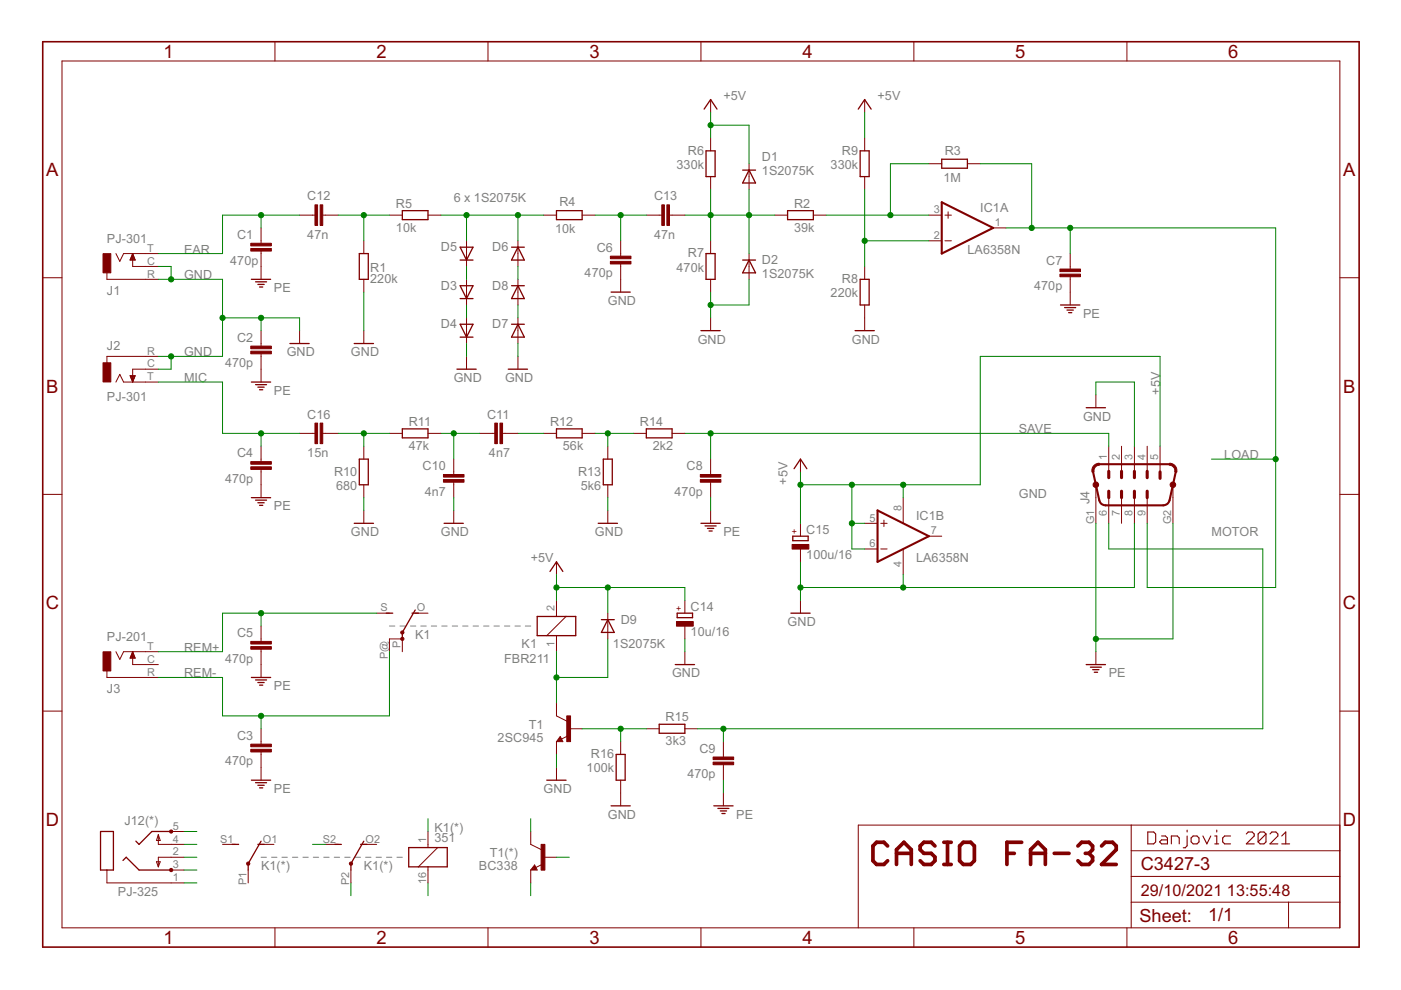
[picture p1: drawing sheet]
<svg xmlns="http://www.w3.org/2000/svg" width="297mm" height="210mm" viewBox="0 0 297 210" stroke-linecap="round" stroke-linejoin="round" font-family="sans-serif">
<g fill="none" stroke="#808080" stroke-width=".21">
<path d="M82.6 132.7h1.1M84.8 132.7h1.1M87 132.7h1.2M89.2 132.7h1.2M91.4 132.7h1.2M93.7 132.7h1.1M95.9 132.7h1.1M98.1 132.7h1.1M100.3 132.7h1.2M102.5 132.7h1.2M104.7 132.7h1.2M107 132.7h1.1"/>
<path d="M109.2 132.7h1.1M111.4 132.7h1.1M55.4 181.8h1.1M57.6 181.8h1.1M59.8 181.8h1.1M62 181.8h1.1M64.2 181.8h1.2M66.4 181.8h1.2M68.6 181.8h1.2M70.9 181.8h1.1M73.1 181.8h1.1M75.3 181.8h1.1"/>
<path d="M77.5 181.8h1.2M79.7 181.8h1.2M81.9 181.8h1.2M84.2 181.8h1.1"/>
</g>
<g fill="none" stroke="#800000" stroke-width=".23">
<path d="M243.4 176.4h1.2l.4 .4v1.7l-.4 .4h-1.2zM246.3 177.2h.8l.4 .5v1.2h-1.2l-.4-.4 .4-.4h1.2M248.3 178.9v-1.7h1.3l.4 .5v1.2M251.7 177.2v2.1l-.4 .4h-.4M251.7 176v.4M252.5 177.7l.5-.5h.8l.4 .5v.8l-.4 .4h-.8l-.5-.4zM255 177.2l.9 1.7 .8-1.7M257.6 178.9h.8M257.6 177.2h.4v1.7M258 176v.4M260.9 177.2h-1.2l-.5 .5v.8l.5 .4h1.2M264.2 176.8l.4-.4h.9l.4 .4v.4l-1.7 1.7h1.7"/>
<path d="M268.4 176.8v1.7l-.4 .4h-.8l-.5-.4M268.4 176.8l-.4-.4h-.8l-.5 .4v1.7M268.4 176.8l-1.7 1.7M269.3 176.8l.4-.4h.8l.4 .4v.4l-1.6 1.7h1.6M271.8 178.9h1.6M271.8 177.2l.8-.8v2.5"/>
</g>
<g fill="none" stroke="#800000" stroke-width=".78">
<path d="M188.2 179.4l-.8-.8h-1.6l-.7 .8v3.1l.7 .8h1.6l.8-.8M198.2 179.4l-.8-.8h-1.5l-.8 .8v.7l.8 .8h1.5l.8 .8v.8l-.8 .8h-1.5l-.8-.8M200.1 178.6h1.6M200.9 178.6v4.7M204.2 178.6h1.6l.8 .8v3.1l-.8 .8h-1.6l-.7-.8v-3.1zM216.6 178.6h-3.1v4.7M228.5 179.4l.8-.8h1.6l.7 .8v.7l-.7 .8M233.6 179.4l.7-.8h1.6l.8 .8v.7l-3.1 3.2h3.1M190.1 183.3v-3.2l1.5-1.5 1.6 1.5v3.2M190.1 180.9h3.1M200.1 183.3h1.6M213.5 180.9h1.6"/>
<path d="M218.5 180.9h3.1M218.5 183.3v-3.2l1.6-1.5 1.5 1.5v3.2M223.5 180.9h3.2M230.1 180.9h.8M230.9 180.9l.7 .8v.8l-.7 .8h-1.6l-.8-.8"/>
</g>
<g fill="none" stroke="#800000" stroke-width=".21">
<path d="M13.1 12.9h271v183.8h-271zM58.3 8.8v4.1M103.5 8.8v4.1M148.6 8.8v4.1M193.8 8.8v4.1M238.9 8.8v4.1M150.7 21.1v2.7M150.7 29.3v2.7M150.7 37.4v2.8M158.8 34.7v5.5M183.3 21.1v2.7M183.3 29.3v2.7"/>
<path d="M183.3 37.4v2.8M196.9 34.7h2.8M205.1 34.7h2.7M9.1 58.9h4M22.7 57.8v1.4h10.9M24.6 53.8l.8 1.6 .8-1.6h7.4M27.6 55.1h1.1M27.6 55h1M27.7 54.8h.9M27.7 54.7h.8M27.8 54.6h.6M27.9 54.4h.5"/>
<path d="M27.9 54.3h.4M28 54.2h.3M28 54h.2M28.1 53.9h.1M28.1 53.8h.1M28.1 53.8v2.7h5.5M28.1 53.8l.6 1.3h-1.1zM55.4 48.3v3.3M55.4 53.2v6M63.5 45.6h3.3M68.4 45.6h3.3M77.1 51.1v2.7"/>
<path d="M77.1 59.2v2.7M82.6 45.6h2.7M90.7 45.6h2.8M98.9 51.1v5.4M98.9 59.2v5.5M109.8 51.1v5.4M109.8 59.2v5.5M115.3 45.6h2.7M123.4 45.6h2.8M131.6 51.1v3.2M131.6 55.9v6M137 45.6h3.3"/>
<path d="M141.9 45.6h3.3M150.7 51.1v2.7M150.7 59.2v2.7M158.8 53.8v5.4M164.3 45.6h2.7M172.4 45.6h2.8M183.3 56.5v2.7M196.9 45.6h2.8M196.9 51.1h2.8M200.3 45.6h1.4M200.3 51.1h1.4M201 44.9v1.4"/>
<path d="M210.6 48.3h2.7M226.9 53.8v3.2M226.9 58.7v6M284.1 58.9h4.1M27.6 79.7h1.1l-.6 1.3zM27.6 79.7h1M27.7 79.8h.9M27.7 80h.8M33.6 75.6h-10.9v1.3M33.6 78.3h-5.5v2.7M55.4 70.1v3.3M55.4 75v6"/>
<path d="M63.5 70.1v2.7M77.1 70.1v2.7M98.9 67.4v5.4M98.9 75.6v2.7M109.8 67.4v5.4M109.8 75.6v2.7M150.7 67.4v2.7M183.3 64.7v5.4M24.6 81l.8-1.6 .8 1.6h7.4M27.8 80.1h.7M27.8 80.2h.6M27.9 80.4h.5"/>
<path d="M27.9 80.5h.4M28 80.6h.3M28 80.8h.2M28.1 80.9h.1M55.4 94.6v3.3M55.4 99.5v6M63.5 91.9h3.3M68.4 91.9h3.3M77.1 94.6v2.7M82.6 91.9h2.7M90.7 91.9h2.8M96.2 97.3v3.3"/>
<path d="M101.6 91.9h3.3M106.5 91.9h3.3M115.3 91.9h2.7M123.4 91.9h2.8M128.9 94.6v2.7M134.3 91.9h2.7M142.5 91.9h2.7M150.7 97.3v3.3M169.7 97.3v2.8M232.3 83.7v2.7M235.1 94.6v5.5M237.8 94.6v5.5"/>
<path d="M240.5 94.6v5.5M243.2 94.6v5.5M246 94.6v5.5M9.1 104.8h4M77.1 102.8v2.7M77.1 108.2v2.8M96.2 102.2v3.3M96.2 108.2v2.8M118 119.1v2.7M128.9 102.8v2.7M128.9 108.2v2.8M150.7 102.2v3.3"/>
<path d="M150.7 108.2v2.8M169.7 111v2.7M169.7 116.4v2.7M183.3 111h2.8M183.3 116.4h2.8M186.7 111h1.4M186.7 116.4h1.4M187.4 110.3v1.3M191.5 105.5v5.5M191.5 116.4v5.4M196.9 113.7h2.8M232.3 102.8v8.2"/>
<path d="M235.1 105.5v5.5M237.8 105.5v5.5M240.5 105.5v5.5M243.2 105.5v5.5M248.7 102.8v8.2M284.1 104.8h4.1M24.6 138.2l.8 1.6 .8-1.6h7.4M27.6 139.5h1M27.7 139.3h.9M27.7 139.2h.8M27.8 139.1h.7M27.8 138.9h.6"/>
<path d="M27.9 138.8h.5M27.9 138.7h.4M28 138.6h.3M28 138.4h.2M28.1 138.3h.1M28.1 138.2v2.7h5.5M28.1 138.2l.6 1.4h-1.1zM55.4 132.7v3.3M55.4 137.6v6M79.9 130h2.7M82.6 138.2v-2.7h2.7v2.7M88 130h2.7"/>
<path d="M118 127.3v3.4M118 134.8v3.4M120 130.7l-4.1 4.1M128.9 130v5.5M145.2 127.3v2.7M145.2 132.7v2.8M145.2 138.2v2.7M169.7 127.3v2.7M232.3 138.2v2.7M9.1 150.8h4M22.7 142.3v1.3h10.9M55.4 154.5v3.3"/>
<path d="M55.4 159.4v6M118 149.1v2.7l2.2 1.1M118 157.2v2.8M118.8 156.1l.5 1.1h-1.3zM120.4 156l-1.4 .7M120.7 154.5h2.7M131.6 157.2v2.8M137 154.5h2.8M145.2 154.5h2.7M153.4 157.2v3.3M284.1 150.8h4.1M33.6 177v2h5.4"/>
<path d="M33.6 177l.4 1.2h-.8zM36.3 176.3h2.7M47.2 179h2.7M55.4 179h2.7M69 179h2.7M77.1 179h2.8M90.7 176.3v3.4M92.8 179.7l-4.1 4.1M112.5 176.3v2.7l2.2 1.1M118 162.7v2.7M131.6 165.4v5.5M153.4 162.1v3.3"/>
<path d="M153.4 168.1v2.8M239.8 174.9v21.8M284.1 174.9h-102.1v21.8M22.7 184.5v2.7h16.3M33.2 182.7h.8l-.4 1.1zM36.3 184.5h2.7M39 181.8h-5.4v2M52.6 184.5v2.7M58.3 196.7v4.1M74.4 184.5v2.7M90.7 183.8v3.4M103.5 196.7v4.1"/>
<path d="M112.5 184.5v2.7M113.3 183.4l.6 1.1h-1.4zM114.9 183.3l-1.3 .6M115.3 181.8h2.7M148.6 196.7v4.1M193.8 196.7v4.1M238.9 196.7v4.1M239.8 191.3h44.3M239.8 185.8h44.3M239.8 180.4h44.3M273.2 191.3v5.4"/>
</g>
<g fill="#800000" stroke="#800000" stroke-width=".21">
<path d="M53.2 51.6h4.3v.5h-4.3z"/>
<path d="M53.2 52.7h4.3v.5h-4.3z"/>
<path d="M53.2 73.4h4.3v.5h-4.3z"/>
<path d="M53.2 74.5h4.3v.5h-4.3z"/>
<path d="M53.2 157.8h4.3v.5h-4.3z"/>
<path d="M53.2 158.9h4.3v.5h-4.3z"/>
<path d="M53.2 97.9h4.3v.5h-4.3z"/>
<path d="M53.2 99h4.3v.5h-4.3z"/>
<path d="M53.2 136h4.3v.5h-4.3z"/>
<path d="M53.2 137.1h4.3v.5h-4.3z"/>
<path d="M129.4 54.3h4.4v.6h-4.4z"/>
<path d="M129.4 55.4h4.4v.6h-4.4z"/>
<path d="M224.7 57h4.4v.6h-4.4z"/>
<path d="M224.7 58.1h4.4v.6h-4.4z"/>
<path d="M148.5 100.6h4.3v.6h-4.3z"/>
<path d="M148.5 101.7h4.3v.5h-4.3z"/>
<path d="M151.2 160.5h4.4v.6h-4.4z"/>
<path d="M151.2 161.6h4.4v.5h-4.4z"/>
<path d="M94 100.6h4.4v.6h-4.4z"/>
<path d="M94 101.7h4.4v.5h-4.4z"/>
<path d="M106 89.7h.6v4.4h-.6z"/>
<path d="M104.9 89.7h.6v4.4h-.6z"/>
<path d="M66.8 43.4h.5v4.4h-.5z"/>
<path d="M67.9 43.4h.5v4.4h-.5z"/>
<path d="M140.3 43.4h.6v4.4h-.6z"/>
<path d="M141.4 43.4h.5v4.4h-.5z"/>
<path d="M120.2 151.8h.8v5.4h-.8z"/>
<path d="M143.4 131.8h3.6v1h-3.6z"/>
<path d="M167.9 115.4h3.6v1h-3.6z"/>
<path d="M66.8 89.7h.5v4.4h-.5z"/>
<path d="M67.9 89.7h.5v4.4h-.5z"/>
<path d="M21.8 53.8h1.7v4h-1.7z"/>
<path d="M21.8 76.9h1.7v4.1h-1.7z"/>
<path d="M21.8 138.2h1.7v4.1h-1.7z"/>
<path d="M114.7 179h.8v5.5h-.8z"/>
</g>
<g fill="none" stroke="#800000" stroke-width=".28">
<path d="M149.3 23.1l1.4-2 1.3 2M149.7 32h1.9v5.4h-1.9zM157.5 36.1h2.7M158.8 36.1l1.4 2.7h-2.7zM182 23.1l1.3-2 1.4 2M182.4 32h1.9v5.4h-1.9zM199.7 33.8h5.4v1.9h-5.4zM53.3 59.2h4.1M54.2 59.8h2.3M76.2 53.8h1.9v5.4h-1.9zM85.3 44.7h5.4v1.9h-5.4zM97.6 55.1h2.7"/>
<path d="M97.6 52.4h2.7l-1.4 2.7zM108.5 52.4h2.7M109.8 52.4l1.4 2.7h-2.7zM118 44.7h5.4v1.9h-5.4zM149.7 53.8h1.9v5.4h-1.9zM157.5 55.1h2.7M158.8 55.1l1.4 2.7h-2.7zM167 44.7h5.4v1.9h-5.4zM182.4 59.2h1.9v5.5h-1.9zM54.7 60.3h1.3M55 60.9h.7M61.5 72.8h4.1"/>
<path d="M75.1 72.8h4.1M96.9 78.3h4.1M97.6 60.6h2.7l-1.4 2.7zM97.6 63.3h2.7M97.6 68.7h2.7l-1.4 2.8zM97.6 71.5h2.7M107.8 78.3h4M108.5 60.6h2.7M108.5 68.7h2.7M109.8 60.6l1.4 2.7h-2.7zM109.8 68.7l1.4 2.8h-2.7zM129.6 61.9h4"/>
<path d="M148.6 70.1h4.1M181.3 70.1h4.1M224.9 64.7h4M225.7 65.2h2.4M226.2 65.7h1.4M226.6 66.3h.6M53.3 81h4.1M54.2 81.6h2.3M54.7 82.1h1.3M55 82.6h.7M76.2 97.3h1.9v5.5h-1.9zM85.3 90.9h5.4v1.9h-5.4z"/>
<path d="M118 90.9h5.4v1.9h-5.4zM127.9 97.3h1.9v5.5h-1.9zM137 90.9h5.5v1.9h-5.5zM168.4 99.4l1.3-2.1 1.4 2.1M230.3 86.4h4.1M53.3 105.5h4.1M54.2 106h2.3M54.7 106.6h1.3M55 107.1h.7M75.1 111h4.1M94.1 111h4.1M126.8 111h4.1"/>
<path d="M148.6 111h4.1M149.5 111.5h2.3M150 112h1.3M150.3 112.6h.7M168.1 113.7h3.2v.9h-3.2zM81.9 130h1.4M87.4 130h1.3M88 129.3l-2.7 4.8v1.4M113.9 130.7h8.2v4.1h-8.2zM116.6 121.2l1.4-2.1 1.3 2.1M127.5 131.4h2.7M128.9 131.4l1.3 2.7h-2.7z"/>
<path d="M143.6 130h3.2v1h-3.2zM167.7 130h4.1M53.3 143.6h4.1M54.2 144.2h2.3M54.7 144.7h1.3M55 145.3h.7M118.8 156.7l-.1 .3h.4l-.3-.6-.5 .7h.8M130.6 160h1.9v5.4h-1.9zM139.8 153.6h5.4v1.9h-5.4zM143.2 140.9h4.1M230.3 140.9h4.1M231.2 141.5h2.3"/>
<path d="M231.7 142h1.3M232 142.5h.7M21.3 176.3h2.7v8.2h-2.7zM36.3 176.3h-4.1l-2.7 2.7-.7-.6M49.2 179h1.4M53.3 165.4h4.1M54.2 165.9h2.3M54.7 166.5h1.3M54.7 179h1.3M55 167h.7M55.4 178.4l-2.8 4.7v1.4M71 179h1.4"/>
<path d="M76.5 179h1.3M77.1 178.4l-2.7 4.7v1.4M86.7 179.7h8.1v4.1h-8.1zM115.9 165.4h4.1M129.6 170.9h4M151.3 170.9h4.1M152.2 171.4h2.3M152.7 171.9h1.4M153.1 172.5h.6M26.1 182.4l.7-.6 2.7 2.7h6.8M113.3 183.9l-.1 .3h.4l-.3-.5-.5 .6h.8"/>
</g>
<path d="M199.7 42.9l10.9 5.4-10.9 5.5zM233.1 98.4h14.8M186.1 108.2l10.8 5.5-10.8 5.4zM231.8 100.1l1.4 6.3 .3 .4 .9 .3h12.2l.6-.1 .5-.4 .3-.5 1.3-6" fill="none" stroke="#800000" stroke-width=".44"/>
<g fill="#800000" stroke="#800000" stroke-width=".21">
<path d="M247.9 98.2a1.55 1.55 0 0 1 1.6 1.9l-.4-.1-.2-.8-.4-.4-.6-.2z" fill-rule="evenodd"/>
<path d="M232 98.7l.6-.4 .5-.1v.4l-.6 .2-.4 .4-.1 .8-.5 .1 .1-.8z" fill-rule="evenodd"/>
<circle cx="85.3" cy="135.5" r=".35"/>
<circle cx="85.3" cy="134.1" r=".35"/>
<circle cx="248.7" cy="102.8" r=".6"/>
<circle cx="232.3" cy="102.8" r=".6"/>
<circle cx="52.6" cy="183.1" r=".35"/>
<circle cx="74.4" cy="183.1" r=".35"/>
<circle cx="36.3" cy="184.5" r=".35"/>
<circle cx="36.3" cy="176.3" r=".35"/>
</g>
<path d="M9.1 8.8h279.1v192h-279.1z" fill="none" stroke="#800000" stroke-width=".34"/>
<path d="M235.1 99.9v1.4M237.8 99.9v1.4M240.5 99.9v1.4M243.2 99.9v1.4M235.1 104.1v1.4M237.8 104.1v1.4M240.5 104.1v1.4M243.2 104.1v1.4M246 100.1v1.3" fill="none" stroke="#800000" stroke-width=".66"/>
<g fill="none" stroke="#008000" stroke-width=".21">
<path d="M150.7 23.8v5.5M150.7 26.5h8.1v8.2M183.3 23.8v5.5M196.9 34.7h-8.1v10.9M207.8 34.7h10.9v13.6M33.6 59.2h13.6v16.4h-13.6M33.6 56.5h2.7v2.7M55.4 45.6v2.7M63.5 45.6h-16.3v8.2h-13.6M71.7 45.6h10.9M77.1 45.6v5.5M93.5 45.6h21.8"/>
<path d="M98.9 45.6v5.5M98.9 56.5v2.7M109.8 45.6v5.5M109.8 56.5v2.7M126.2 45.6h10.8M131.6 45.6v5.5M145.2 45.6h19.1M150.7 40.2v10.9M158.8 59.2v5.5h-8.1M158.8 40.2v13.6M175.2 45.6h21.7M183.3 40.2v16.3"/>
<path d="M183.3 51.1h13.6M213.3 48.3h57.2v76.3h-27.3v-13.6M226.9 48.3v5.5M36.3 75.6v2.7h-2.7M47.2 67.4h16.3v2.7M55.4 67.4v2.7M77.1 61.9v8.2M98.9 64.7v2.7M98.9 72.8v2.8M109.8 64.7v2.7M109.8 72.8v2.8M150.7 61.9v5.5"/>
<path d="M33.6 81h13.6v10.9h16.3M55.4 91.9v2.7M71.7 91.9h10.9M77.1 91.9v2.7M93.5 91.9h8.1M96.2 91.9v5.4M109.8 91.9h5.5M126.2 91.9h8.1M128.9 91.9v2.7M145.2 91.9h89.9v2.7M150.7 91.9v5.4M232.3 83.7v-2.7h8.2v13.6"/>
<path d="M246 94.6v-19h-38.2v27.2h-38.1M256.9 97.3h13.6M77.1 105.5v2.7M96.2 105.5v2.7M128.9 105.5v2.7M150.7 105.5v2.7M169.7 100.1v10.9M169.7 119.1v8.2M180.6 102.8v13.6h2.7M180.6 111h2.7M191.5 102.8v2.7M232.3 111v27.2"/>
<path d="M235.1 111v5.4h32.6v38.1h-119.8M240.5 111v13.6h-70.8M248.7 111v24.5h-16.4M55.4 130v2.7M79.9 130h-32.7v8.2h-13.6M82.6 138.2v13.6h-35.4v-8.2h-13.6M118 121.8v5.5M118 138.2v10.9M118 124.6h27.2v2.7M128.9 124.6v5.4M128.9 135.5v8.1h-10.9M145.2 135.5v2.7"/>
<path d="M191.5 121.8v2.8M55.4 151.8v2.7M118 160v2.7M123.4 154.5h13.6M131.6 154.5v2.7M153.4 154.5v2.7M39 176.3h2.7M39 179h2.7M66.3 179h2.7M90.7 173.6v2.7M112.5 173.6v2.7M153.4 165.4v2.7"/>
<path d="M39 187.2h2.7M39 181.8h2.7M39 184.5h2.7M74.4 187.2v2.7M90.7 187.2v2.7M112.5 187.2v2.7M118 181.8h2.7"/>
</g>
<g fill="#008000" stroke="#008000" stroke-width=".21">
<circle cx="55.4" cy="45.6" r=".55"/>
<circle cx="232.3" cy="135.5" r=".55"/>
<circle cx="77.1" cy="45.6" r=".55"/>
<circle cx="55.4" cy="67.4" r=".55"/>
<circle cx="47.2" cy="67.4" r=".55"/>
<circle cx="36.3" cy="75.6" r=".55"/>
<circle cx="36.3" cy="59.2" r=".55"/>
<circle cx="169.7" cy="124.6" r=".55"/>
<circle cx="191.5" cy="124.6" r=".55"/>
<circle cx="150.7" cy="64.7" r=".55"/>
<circle cx="98.9" cy="45.6" r=".55"/>
<circle cx="109.8" cy="45.6" r=".55"/>
<circle cx="131.6" cy="45.6" r=".55"/>
<circle cx="77.1" cy="91.9" r=".55"/>
<circle cx="55.4" cy="91.9" r=".55"/>
<circle cx="55.4" cy="151.8" r=".55"/>
<circle cx="55.4" cy="130" r=".55"/>
<circle cx="118" cy="143.6" r=".55"/>
<circle cx="118" cy="124.6" r=".55"/>
<circle cx="128.9" cy="124.6" r=".55"/>
<circle cx="169.7" cy="102.8" r=".55"/>
<circle cx="191.5" cy="102.8" r=".55"/>
<circle cx="180.6" cy="111" r=".55"/>
<circle cx="180.6" cy="102.8" r=".55"/>
<circle cx="150.7" cy="26.5" r=".55"/>
<circle cx="153.4" cy="154.5" r=".55"/>
<circle cx="131.6" cy="154.5" r=".55"/>
<circle cx="226.9" cy="48.3" r=".55"/>
<circle cx="218.7" cy="48.3" r=".55"/>
<circle cx="270.5" cy="97.3" r=".55"/>
<circle cx="150.7" cy="91.9" r=".55"/>
<circle cx="150.7" cy="45.6" r=".55"/>
<circle cx="158.8" cy="45.6" r=".55"/>
<circle cx="96.2" cy="91.9" r=".55"/>
<circle cx="128.9" cy="91.9" r=".55"/>
<circle cx="183.3" cy="51.1" r=".55"/>
<circle cx="188.8" cy="45.6" r=".55"/>
</g>
<g font-size="4.4" fill="#800000">
<text x="34.6" y="12.3">1</text>
<text x="79.8" y="12.3">2</text>
<text x="125" y="12.3">3</text>
<text x="170.1" y="12.3">4</text>
<text x="215.3" y="12.3">5</text>
<text x="260.4" y="12.3">6</text>
<text x="9.8" y="37.3">A</text>
<text x="284.8" y="37.3">A</text>
<text x="9.8" y="83.2">B</text>
<text x="284.8" y="83.2">B</text>
<text x="9.7" y="129.2">C</text>
<text x="284.7" y="129.2">C</text>
<text x="9.7" y="175.1">D</text>
<text x="284.7" y="175.1">D</text>
<text x="34.6" y="200.2">1</text>
<text x="79.8" y="200.2">2</text>
<text x="125" y="200.2">3</text>
<text x="170.1" y="200.2">4</text>
<text x="215.3" y="200.2">5</text>
<text x="260.4" y="200.2">6</text>
</g>
<g font-size="4.3" fill="#800000">
<text x="241.9" y="184.5">C3427-3</text>
<text x="241.6" y="195.5">Sheet:</text>
<text x="256.2" y="195.4">1/1</text>
</g>
<g font-size="3.8" fill="#800000">
<text x="241.9" y="189.9">29/10/2021</text>
<text x="260.1" y="189.9">13:55:48</text>
</g>
<g font-size="3" fill="#808080">
<text x="153.4" y="21.1">+5V</text>
<text x="186.1" y="21.1">+5V</text>
<text x="143.4" y="35.8">330k</text>
<text x="145.8" y="32.8">R6</text>
<text x="161.5" y="34.2">D1</text>
<text x="176.1" y="35.8">330k</text>
<text x="178.5" y="32.8">R9</text>
<text x="200.3" y="32.8">R3</text>
<text x="161.5" y="37.2">1S2075K</text>
<text x="200" y="38.5">1M</text>
<text x="65.2" y="42.5">C12</text>
<text x="83.9" y="44">R5</text>
<text x="96.2" y="42.9">6 x 1S2075K</text>
<text x="118.6" y="43.7">R4</text>
<text x="138.7" y="42.5">C13</text>
<text x="168.4" y="44">R2</text>
<text x="207.8" y="44.9">IC1A</text>
<text x="22.7" y="51.6">PJ-301</text>
<text x="39" y="53.8">EAR</text>
<text x="50.3" y="50.6">C1</text>
<text x="65.2" y="50.6">47n</text>
<text x="83.9" y="49.1">10k</text>
<text x="93.5" y="53.3">D5</text>
<text x="104.4" y="53.3">D6</text>
<text x="117.7" y="49.4">10k</text>
<text x="126.5" y="53.4">C6</text>
<text x="138.7" y="50.6">47n</text>
<text x="168.4" y="49.1">39k</text>
<text x="205.1" y="53.8">LA6358N</text>
<text x="39" y="59.2">GND</text>
<text x="48.8" y="56.1">470p</text>
<text x="78.5" y="57.6">R1</text>
<text x="123.9" y="58.8">470p</text>
<text x="143.4" y="57.6">470k</text>
<text x="145.8" y="54.6">R7</text>
<text x="161.5" y="59">1S2075K</text>
<text x="161.5" y="56">D2</text>
<text x="221.8" y="56.1">C7</text>
<text x="22.7" y="62.5">J1</text>
<text x="58.1" y="61.9">PE</text>
<text x="78.5" y="60">220k</text>
<text x="93.5" y="61.4">D3</text>
<text x="104.4" y="61.4">D8</text>
<text x="128.9" y="64.7">GND</text>
<text x="176.1" y="63">220k</text>
<text x="178.5" y="60">R8</text>
<text x="219.3" y="61.5">470p</text>
<text x="93.5" y="69.6">D4</text>
<text x="104.4" y="69.6">D7</text>
<text x="229.6" y="67.4">PE</text>
<text x="22.7" y="74.2">J2</text>
<text x="39" y="75.6">GND</text>
<text x="47.7" y="77.9">470p</text>
<text x="50.3" y="72.4">C2</text>
<text x="60.8" y="75.6">GND</text>
<text x="74.4" y="75.6">GND</text>
<text x="147.9" y="72.8">GND</text>
<text x="180.6" y="72.8">GND</text>
<text x="39" y="81">MIC</text>
<text x="58.1" y="83.7">PE</text>
<text x="96.2" y="81">GND</text>
<text x="107.1" y="81">GND</text>
<text x="246" y="83.7" transform="rotate(-90 246 83.7)">+5V</text>
<text x="22.7" y="85.1">PJ-301</text>
<text x="65.2" y="88.8">C16</text>
<text x="103.3" y="88.8">C11</text>
<text x="229.6" y="89.2">GND</text>
<text x="86.7" y="95.4">47k</text>
<text x="86.7" y="90.3">R11</text>
<text x="116.6" y="90.3">R12</text>
<text x="119.3" y="95.4">56k</text>
<text x="135.7" y="90.3">R14</text>
<text x="138.4" y="95.4">2k2</text>
<text x="216" y="91.9">SAVE</text>
<text x="50.3" y="96.9">C4</text>
<text x="65.2" y="96.9">15n</text>
<text x="70.8" y="100.9">R10</text>
<text x="89.6" y="99.7">C10</text>
<text x="103.7" y="96.9">4n7</text>
<text x="122.6" y="100.9">R13</text>
<text x="145.6" y="99.7">C8</text>
<text x="259.6" y="97.3">LOAD</text>
<text x="47.7" y="102.4">470p</text>
<text x="71.3" y="103.9">680</text>
<text x="90.1" y="105.1">4n7</text>
<text x="123.1" y="103.9">5k6</text>
<text x="143" y="105.1">470p</text>
<text x="167" y="102.8" transform="rotate(-90 167 102.8)">+5V</text>
<text x="216" y="105.5">GND</text>
<text x="231" y="106.9" transform="rotate(-90 231 106.9)">J4</text>
<text x="58.1" y="108.2">PE</text>
<text x="74.4" y="113.7">GND</text>
<text x="93.5" y="113.7">GND</text>
<text x="126.1" y="113.7">GND</text>
<text x="153.4" y="113.7">PE</text>
<text x="170.9" y="113.2">C15</text>
<text x="194.2" y="110.3">IC1B</text>
<text x="256.9" y="113.7">MOTOR</text>
<text x="112.5" y="119.1">+5V</text>
<text x="170.9" y="118.6">100u/16</text>
<text x="194.2" y="119.1">LA6358N</text>
<text x="146.4" y="129.5">C14</text>
<text x="22.7" y="136">PJ-201</text>
<text x="50.3" y="135">C5</text>
<text x="88" y="135.5">K1</text>
<text x="110.6" y="137.4">K1</text>
<text x="130" y="137.4">1S2075K</text>
<text x="131.6" y="132.2">D9</text>
<text x="146.4" y="134.9">10u/16</text>
<text x="167" y="132.7">GND</text>
<text x="39" y="143.6">REM-</text>
<text x="39" y="138.2">REM+</text>
<text x="47.7" y="140.5">470p</text>
<text x="106.9" y="140.5">FBR211</text>
<text x="142.5" y="143.6">GND</text>
<text x="235.1" y="143.6">PE</text>
<text x="22.7" y="146.9">J3</text>
<text x="58.1" y="146.4">PE</text>
<text x="112.1" y="154.5">T1</text>
<text x="141.1" y="152.9">R15</text>
<text x="50.3" y="156.8">C3</text>
<text x="105.5" y="157.2">2SC945</text>
<text x="125.3" y="160.8">R16</text>
<text x="141.1" y="158.1">3k3</text>
<text x="148.3" y="159.6">C9</text>
<text x="47.7" y="162.3">470p</text>
<text x="124.4" y="163.8">100k</text>
<text x="145.7" y="165">470p</text>
<text x="58.1" y="168.1">PE</text>
<text x="115.3" y="168.1">GND</text>
<text x="128.9" y="173.6">GND</text>
<text x="156.1" y="173.6">PE</text>
<text x="26.4" y="174.9">J12(*)</text>
<text x="92.1" y="178.6">351</text>
<text x="92.1" y="176.3">K1(*)</text>
<text x="55.3" y="184.5">K1(*)</text>
<text x="77.1" y="184.5">K1(*)</text>
<text x="101.6" y="184.5">BC338</text>
<text x="103.8" y="181.7">T1(*)</text>
<text x="25" y="189.9">PJ-325</text>
</g>
<g font-size="2.6" fill="#808080">
<text x="198" y="45.2">3</text>
<text x="210.9" y="47.9">1</text>
<text x="31.2" y="53.4">T</text>
<text x="198" y="50.7">2</text>
<text x="31.2" y="58.8">R</text>
<text x="31.2" y="56.1">C</text>
<text x="31.2" y="75.2">R</text>
<text x="31.2" y="77.9">C</text>
<text x="31.2" y="80.6">T</text>
<text x="234.7" y="97.6" transform="rotate(-90 234.7 97.6)">1</text>
<text x="237.4" y="97.6" transform="rotate(-90 237.4 97.6)">2</text>
<text x="240.1" y="97.6" transform="rotate(-90 240.1 97.6)">3</text>
<text x="242.9" y="97.6" transform="rotate(-90 242.9 97.6)">4</text>
<text x="245.6" y="97.6" transform="rotate(-90 245.6 97.6)">5</text>
<text x="184.4" y="110.6">5</text>
<text x="191.1" y="108.4" transform="rotate(-90 191.1 108.4)">8</text>
<text x="197.3" y="113.3">7</text>
<text x="232" y="111.1" transform="rotate(-90 232 111.1)">G1</text>
<text x="234.7" y="109.3" transform="rotate(-90 234.7 109.3)">6</text>
<text x="237.4" y="109.3" transform="rotate(-90 237.4 109.3)">7</text>
<text x="240.1" y="109.3" transform="rotate(-90 240.1 109.3)">8</text>
<text x="242.9" y="109.3" transform="rotate(-90 242.9 109.3)">9</text>
<text x="248.3" y="111.1" transform="rotate(-90 248.3 111.1)">G2</text>
<text x="184.4" y="116">6</text>
<text x="191.1" y="120.2" transform="rotate(-90 191.1 120.2)">4</text>
<text x="80.7" y="129.6">S</text>
<text x="88.4" y="129.6">O</text>
<text x="117.6" y="129.6" transform="rotate(-90 117.6 129.6)">2</text>
<text x="31.2" y="137.8">T</text>
<text x="84.9" y="137.4" transform="rotate(-90 84.9 137.4)">P</text>
<text x="117.6" y="137.1" transform="rotate(-90 117.6 137.1)">1</text>
<text x="31.2" y="143.2">R</text>
<text x="31.2" y="140.5">C</text>
<text x="82.2" y="139.7" transform="rotate(-90 82.2 139.7)">P@</text>
<text x="36.7" y="175.9">5</text>
<text x="36.7" y="178.6">4</text>
<text x="46.7" y="178.6">S1</text>
<text x="55.7" y="178.6">O1</text>
<text x="68.5" y="178.6">S2</text>
<text x="77.5" y="178.6">O2</text>
<text x="90.4" y="178.6" transform="rotate(-90 90.4 178.6)">1</text>
<text x="36.7" y="184.1">3</text>
<text x="36.7" y="181.4">2</text>
<text x="36.7" y="186.8">1</text>
<text x="52.2" y="187.7" transform="rotate(-90 52.2 187.7)">P1</text>
<text x="74" y="187.7" transform="rotate(-90 74 187.7)">P2</text>
<text x="90.4" y="187.4" transform="rotate(-90 90.4 187.4)">16</text>
</g>
<g font-size="2.1" fill="#800000">
<text x="169.1" y="113.2" transform="rotate(-90 169.1 113.2)">+</text>
<text x="144.6" y="129.6" transform="rotate(-90 144.6 129.6)">+</text>
</g>
</svg>
